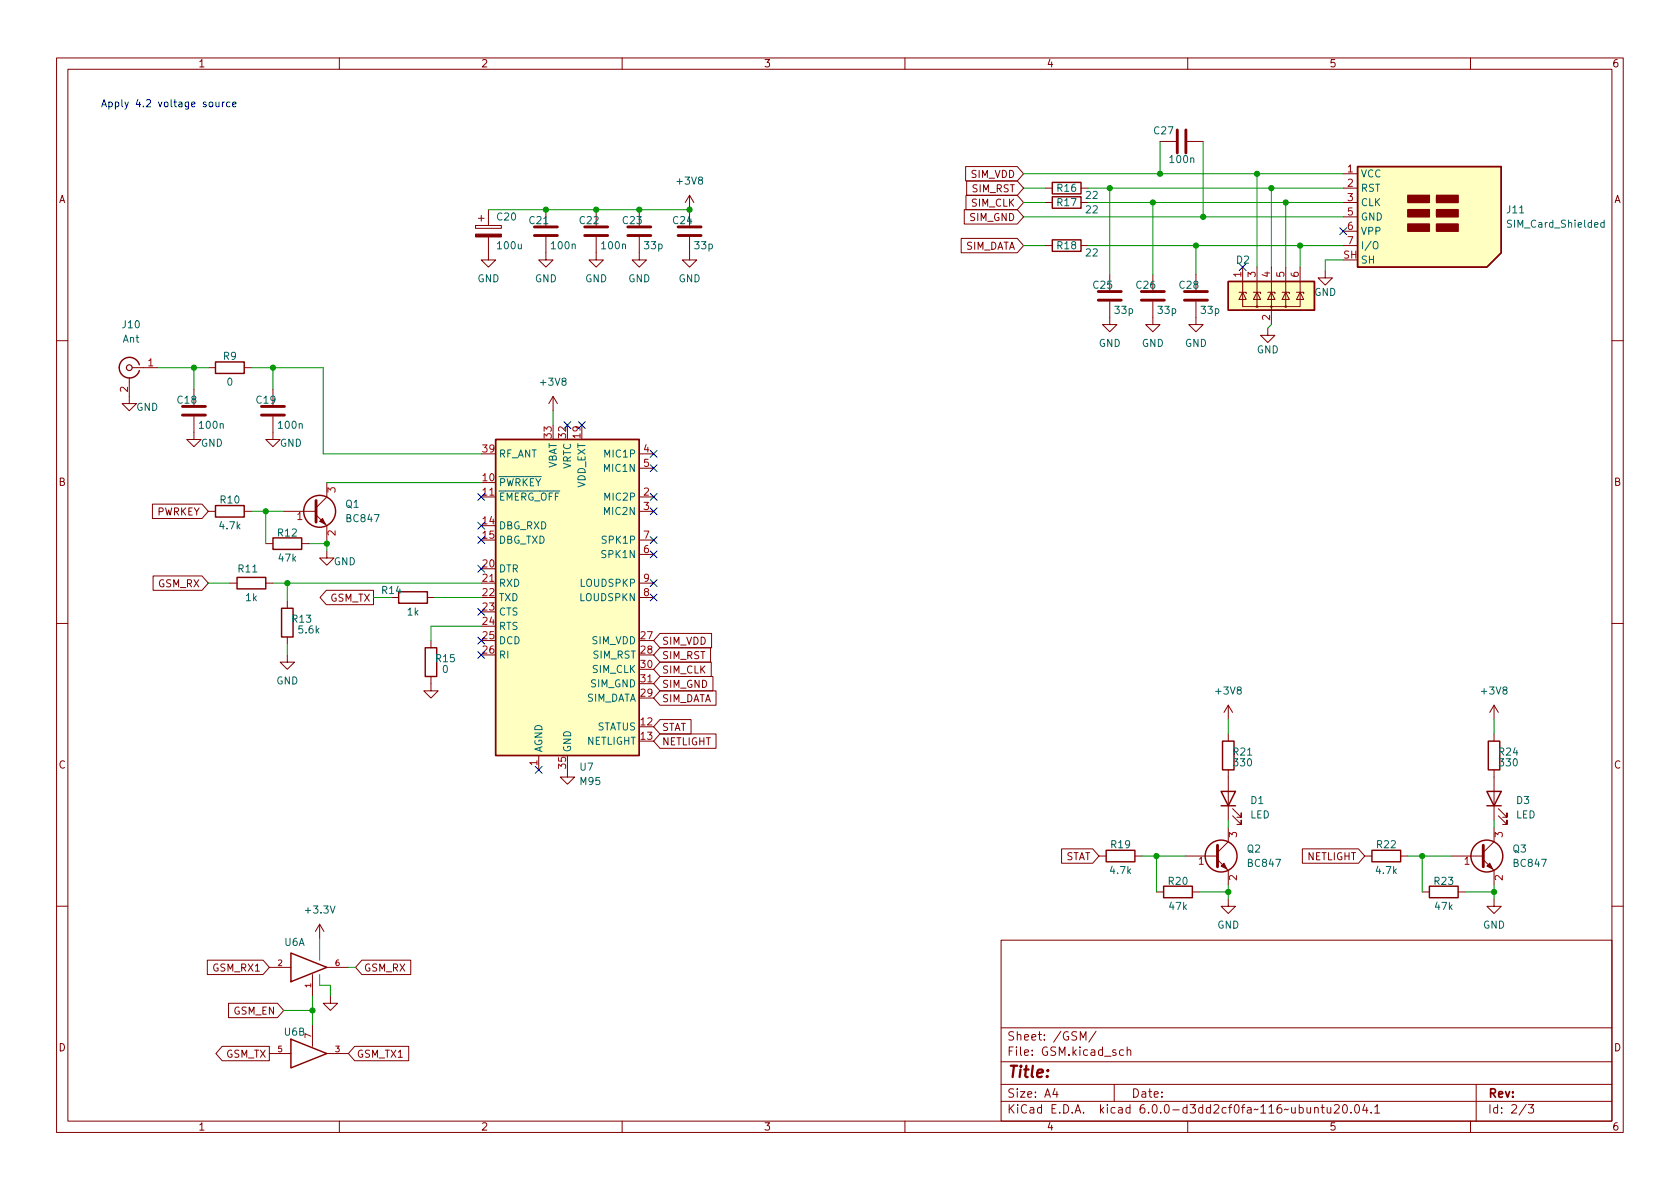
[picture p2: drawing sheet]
<svg xmlns="http://www.w3.org/2000/svg" width="297mm" height="210mm" viewBox="0 0 297 210" stroke-linecap="round" stroke-linejoin="round" font-family="sans-serif">
<g fill="none" stroke="#840000" stroke-width=".18">
<path d="M10 10.2h277v190.1h-277zM12 12.2h273v186.1h-273zM60 10.2v2M110 10.2v2M160 10.2v2M210 10.2v2M260 10.2v2M84.1 39.9h4.5v.5h-4.5zM84.6 38.6h1M85.1 38.1v1M86.4 37.1v2.8M96.5 37.1v2.8"/>
<path d="M105.4 37.1v2.8M113 37.1v2.8M121.9 34.5l-.7 1.3M121.9 34.5v5.4M121.9 34.5l.8 1.3M170.5 37.1h9.4l1.1 1.2-1.1 1.3h-9.4zM170.7 29.5h9.2l1.1 1.2-1.1 1.3h-9.2zM170.8 34.5h9.1l1.1 1.3-1.1 1.3h-9.1zM170.9 32h9l1.1 1.3-1.1 1.2h-9zM184.8 33.3h1.3M184.8 35.8h1.3M191.1 33.3h1.3"/>
<path d="M191.1 35.8h1.3M205.1 25h2.8M209.9 25h2.8M237.5 33.3h2.5M237.5 30.7h2.5M237.5 35.8h2.5M237.5 38.3h2.5M86.4 41.9v4.1h1.2l-1.2 1.2-1.3-1.2h1.3M96.5 41.9v4.1h1.3l-1.3 1.2-1.3-1.2h1.3M105.4 41.9v4.1h1.3l-1.3 1.2-1.3-1.2h1.3M113 41.9v4.1h1.3l-1.3 1.2-1.2-1.2h1.2M121.9 41.9v4.1h1.3l-1.3 1.2-1.3-1.2h1.3"/>
<path d="M169.9 42.2h10l1.1 1.2-1.1 1.3h-10zM184.8 43.4h1.3M191.1 43.4h1.3M196.2 53.3v4.1h1.3l-1.3 1.3-1.3-1.3h1.3M196.2 48.5v2.8M203.8 53.3v4.1h1.3l-1.3 1.3-1.2-1.3h1.2M203.8 48.5v2.8M211.5 53.3v4.1h1.2l-1.2 1.3-1.3-1.3h1.3M211.5 48.5v2.8M219.1 51.7h1.2v.2M219.7 51.7l.6 1.3h-1.2zM219.7 47.2v7h10.2v-7"/>
<path d="M221.6 51.7h1.3v.2M222.2 51.7l.7 1.3h-1.3zM222.2 47.2v7M224.2 58v1.3h1.2l-1.2 1.3-1.3-1.3h1.3M224.2 51.7h1.2v.2M224.8 51.7l.6 1.3h-1.2zM224.8 47.2v10.2M226.7 51.7h1.3v.2M227.3 51.7l.7 1.3h-1.3zM227.3 47.2v7M229.2 51.7h1.3v.2M229.9 51.7l.6 1.3h-1.3z"/>
<path d="M234.3 47.9v1.2h1.3l-1.3 1.3-1.3-1.3h1.3M237.5 40.9h2.5M237.5 43.4h2.5M10 60.2h2M22.9 66.8v4.6h1.2l-1.2 1.2-1.3-1.2h1.3M23.4 65h4.5M34.3 73.7v4h1.3l-1.3 1.3-1.3-1.3h1.3M34.3 68.8v2.8M36.8 65h1.3M43.2 65h1.2M48.3 73.7v4h1.2l-1.2 1.3-1.3-1.3h1.3M48.3 68.8v2.8"/>
<path d="M97.8 70.1l-.8 1.3M97.8 70.1v2.5M97.8 70.1l.8 1.3M285 60.2h2M26.9 89.1h8.8l1.1 1.3-1.1 1.3h-8.8zM36.8 90.4h1.3M43.2 90.4h1.2M47 96.1h1.3M50.2 90.4h5.7M53.3 96.1h1.3M55.9 91.1l1.9 1.9v2.5M57.8 97.4v1.3h1.3l-1.3 1.2-1.3-1.2h1.3"/>
<path d="M57.8 85.3v2.6l-1.9 1.9M85.1 87.9h2.5M113 87.9h2.6M113 90.4h2.6M113 80.3h2.6M113 82.8h2.6M113 98h2.6M113 95.5h2.6M10 110.2h2M27.1 101.8h8.6l1.1 1.3-1.1 1.3h-8.6zM40.6 103.1h1.3M47 103.1h1.3"/>
<path d="M50.8 115.8v1.3h1.3l-1.3 1.3-1.3-1.3h1.3M50.8 106.3v1.3M50.8 112.6v1.3M57.7 104.4h8.3v2.5h-8.3l-1.1-1.2zM69.2 105.7h1.3M75.6 105.7h1.2M76.2 119.6v2.6h1.3l-1.3 1.2-1.3-1.2h1.3M76.2 113.3v1.2M85.1 103.1h2.5M113 103.1h2.6M113 105.7h2.6M116.7 114.5h8.9v2.6h-8.9l-1.1-1.3z"/>
<path d="M116.7 112h9.1v2.5h-9.1l-1.1-1.2zM116.7 119.6h9.4v2.6h-9.4l-1.1-1.3zM116.7 117.1h9.1v2.5h-9.1l-1.1-1.2zM285 110.2h2M95.2 133.6v2.5M100.3 136.1v1.3h1.3l-1.3 1.3-1.2-1.3h1.2M113 120.9h2.6M116.7 127.2h5.5v2.6h-5.5l-1.1-1.3zM116.7 129.8h9.9v2.5h-9.9l-1.1-1.2zM116.7 122.2h9.9v2.5h-9.9l-1.1-1.3zM217.2 124.7l-.8 1.3M217.2 124.7v2.5"/>
<path d="M217.2 129.8v1.3M217.2 136.1v8.9M217.2 124.7l.7 1.3M264.2 124.7l-.8 1.3M264.2 124.7v2.5M264.2 129.8v1.3M264.2 136.1v8.9M264.2 124.7l.7 1.3M187.7 150.1h5.5l1.1 1.3-1.1 1.2h-5.5zM194.3 151.4h1.3M200.7 151.4h1.2M204.5 157.7h1.2"/>
<path d="M209.5 151.4h5.8M210.8 157.7h1.3M215.3 152l1.9 1.9v2.6M217.2 159v1.3h1.2l-1.2 1.2-1.3-1.2h1.3M217.2 146.3v2.5l-1.9 1.9M217.9 144.3l1.6 1.5v-.8v.8h-.8M217.9 143l1.6 1.5v-.7v.7h-.8M230.3 150.1h9.9l1.1 1.3-1.1 1.2h-9.9zM241.3 151.4h1.3M247.6 151.4h1.3M251.5 157.7h1.2M256.5 151.4h5.8"/>
<path d="M257.8 157.7h1.3M262.3 152l1.9 1.9v2.6M264.2 159v1.3h1.2l-1.2 1.2-1.3-1.2h1.3M264.2 146.3v2.5l-1.9 1.9M264.9 144.3l1.5 1.5v-.8v.8h-.7M264.9 143l1.5 1.5v-.7v.7h-.7M10 160.2h2M36.7 169.8h9.8l1.1 1.3-1.1 1.2h-9.8zM40.4 177.4h8.7l1.1 1.3-1.1 1.3h-8.7zM47.6 171.1h3.8M55.2 172.3v3.8M56.5 163.4l-.7 1.3"/>
<path d="M56.5 163.4v2.6M56.5 163.4l.8 1.3M57.8 171.1h3.8M58.4 176.1v1.3h1.3l-1.3 1.3-1.3-1.3h1.3M64 169.8h8.6v2.5h-8.6l-1.1-1.2zM177 166.3h108v32h-108zM285 160.2h2M39.3 185h8.3v2.6h-8.3l-1.1-1.3zM47.6 186.3h3.8M55.2 181.2v3.8M57.8 186.3h3.8M60 198.3v2"/>
<path d="M62.7 185h9.6v2.6h-9.6l-1.1-1.3zM110 198.3v2M160 198.3v2M177 194.8h108M177 191.8h108M177 187.8h108M177 181.8h108M186.5 192.5l-.4 1h1M186.9 193v1M191 183.9v-1.5l.5 1.1 .5-1.1v1.5M193.8 182.4l-1.3 1.9M197 191.8v3"/>
<path d="M198.6 185.7l-.4-.1-.3 .3v.4l.2 .3h.5M199.3 185.8l.2-.2 .4 .1v.9M199.3 185.1v1.5M210 198.3v2M232.4 196l.2-.2 .4 .1 .1 .9M232.4 195.8v1M233.6 195.8h.5M233.8 195.3v1.3l.3 .2M234.6 195.8l.1 1h.4l.2-.1M235.3 195.8v1M235.9 195.5l.6-.2 .2 .2 .1 .3-.9 1h.9M237.6 195.4l.1-.1a.81 .81 0 0 1 .6 .7 .81 .81 0 0 1-.3 .8h-.1a.81 .81 0 0 1-.6-.6 .81 .81 0 0 1 .3-.8z"/>
<path d="M238.9 196.7v.1M239.7 195.4l.2-.1a.81 .81 0 0 1 .5 .7 .81 .81 0 0 1-.3 .8h-.1a.81 .81 0 0 1-.6-.6 .81 .81 0 0 1 .3-.8zM241.3 195.3l-.4 1h1M241.6 195.8v1M242.4 196.7v.1M243.1 195.8l.4-.5v1.5M243.1 196.8h.8M260 198.3v2M261 191.8v6.5M269.9 195.3l-1.3 1.9M270.2 195.3h1l-.6 .6 .5 .1v.7l-.2 .1h-.5l-.2-.1"/>
<circle cx="222.2" cy="54.2" r=".13"/>
<circle cx="224.8" cy="54.2" r=".13"/>
<circle cx="227.3" cy="54.2" r=".13"/>
</g>
<g fill="none" stroke="#840000" stroke-width=".25">
<path d="M186.1 32.3h5v2h-5zM186.1 34.8h5v2h-5zM240 29.5h25.4v15.2l-2.5 2.5h-22.9zM186.1 42.4h5v2h-5zM217.2 49.8h15.2v5.1h-15.2zM24.6 64.5a1.81 1.81 0 0 0-2.8-1 1.81 1.81 0 0 0 0 3 1.81 1.81 0 0 0 2.8-1M38.1 64h5.1v2h-5.1zM87.6 77.7h25.4v55.9h-25.4zM38.1 89.4h5.1v2h-5.1zM48.3 95.1h5v2h-5zM41.9 102.1h5.1v2h-5.1zM49.8 107.6h2v5h-2z"/>
<path d="M70.5 104.6h5.1v2.1h-5.1zM75.2 114.5h2v5.1h-2zM215.9 139.9h2.5l-1.2 2.6zM216.2 131.1h2v5h-2zM262.9 139.9h2.5l-1.2 2.6zM263.1 131.1h2.1v5h-2.1zM195.6 150.4h5.1v2h-5.1zM205.7 156.7h5.1v2h-5.1zM215.9 142.5h2.5M242.6 150.4h5v2h-5zM252.7 156.7h5.1v2h-5.1zM262.9 142.5h2.5"/>
<path d="M51.4 168.5l6.4 2.6-6.4 2.5zM51.4 183.8l6.4 2.5-6.4 2.5z"/>
<circle cx="56.5" cy="90.4" r="2.82"/>
<circle cx="215.9" cy="151.4" r="2.82"/>
<circle cx="262.9" cy="151.4" r="2.82"/>
</g>
<g fill="none" stroke="#840000" stroke-width=".51">
<path d="M208.2 23v4M209.7 23v4M94.5 41.7h4.1M94.5 40.1h4.1M103.4 41.7h4M103.4 40.1h4M111 41.7h4.1M111 40.1h4.1M119.9 41.7h4.1M119.9 40.1h4.1M194.2 53.1h4M194.2 51.6h4"/>
<path d="M201.8 53.1h4.1M201.8 51.6h4.1M209.4 53.1h4.1M209.4 51.6h4.1M32.3 73.4h4M32.3 71.9h4M46.2 73.4h4.1M46.2 71.9h4.1M55.9 88.5v3.8M215.3 149.5v3.8M262.3 149.5v3.8"/>
</g>
<g fill="#840000" stroke="#840000" stroke-width=".18">
<path d="M262.9 153.2l.5-.6 .5 1.1z"/>
<path d="M56.5 92.2l.5-.5 .5 1z"/>
<path d="M84.1 41.4h4.5v.5h-4.5z"/>
<path d="M215.9 153.2l.5-.6 .5 1.1z"/>
</g>
<g fill="#ffffc2" stroke="#ffffc2" stroke-width=".18">
<path d="M240 29.5h25.4v15.2l-2.5 2.5h-22.9z"/>
<path d="M87.6 77.7h25.4v55.9h-25.4z"/>
<path d="M217.2 49.8h15.2v5.1h-15.2z"/>
</g>
<g fill="#840000" stroke="#840000" stroke-width=".25">
<path d="M248.9 39.6h3.8v1.3h-3.8z"/>
<path d="M248.9 37.1h3.8v1.2h-3.8z"/>
<path d="M248.9 34.5h3.8v1.3h-3.8z"/>
<path d="M254 39.6h3.8v1.3h-3.8z"/>
<path d="M254 37.1h3.8v1.2h-3.8z"/>
<path d="M254 34.5h3.8v1.3h-3.8z"/>
</g>
<path d="M283.6 39.4l-.3-.1-.3 .3 .1 .5h.5M283.6 38.9v1.3M242.9 42.9l.2-.2a.43 .43 0 0 1 .5 .5v.4a.42 .42 0 0 1-.4 .4 .42 .42 0 0 1-.4-.4z" fill="none" stroke="#006464" stroke-width=".18"/>
<circle cx="22.9" cy="65" r=".51" fill="none" stroke="#840000" stroke-width=".2"/>
<path d="M38.2 18v.8l.3 .1 .2-.1M38.7 18v.9M39.3 18v.9M39.7 18l-.4 .3M40.7 18.1l-.4-.1-.2 .3 .1 .5h.5M41.1 18.5l.6-.2v-.2l-.4-.1-.2 .2 .1 .6h.5" fill="none" stroke="#0000c2" stroke-width=".18"/>
<g fill="none" stroke="#009600" stroke-width=".18">
<path d="M86.4 37.1h35.5M181 35.8h3.8M181 30.7h56.5M181 33.3h3.8M181 38.3h56.5M192.4 35.8h45.1M192.4 33.3h45.1M196.2 33.3v15.2M203.8 35.8v12.7M205.1 25v5.7M212.7 25v13.3M222.2 30.7v16.5"/>
<path d="M224.8 33.3v13.9M227.3 35.8v11.4M181 43.4h3.8M192.4 43.4h45.1M211.5 43.4v5.1M224.8 57.4l-.6 .6M229.9 43.4v3.8M237.5 46h-3.2v1.9M27.9 65h8.9M34.3 65v3.8M44.4 65h12.7v15.3h28M48.3 65v3.8"/>
<path d="M97.8 72.6v2.6M44.4 90.4h5.8M47 90.4v5.7M54.6 96.1h3.2M57.8 95.5v1.9M57.8 85.3h27.3M36.8 103.1h3.8M48.3 103.1h36.8M50.8 103.1v3.2M50.8 113.9v1.9M66 105.7h3.2M76.8 105.7h8.3"/>
<path d="M85.1 110.7h-8.9v2.6M217.2 127.2v2.6M264.2 127.2v2.6M201.9 151.4h7.6M204.5 151.4v6.3M212.1 157.7h5.1M217.2 145v1.3M217.2 156.5v2.5M248.9 151.4h7.6M251.5 151.4v6.3M259.1 157.7h5.1M264.2 145v1.3"/>
<path d="M264.2 156.5v2.5M50.2 178.7h5M55.2 176.1v5.1M56.5 172.3v1.9h1.9v1.9M56.5 166v3.8M61.6 171.1h1.3"/>
</g>
<g fill="none" stroke="#000084" stroke-width=".18">
<path d="M219.1 46.6l1.2 1.2M220.3 46.6l-1.2 1.2M236.9 40.3l1.2 1.2M238.1 40.3l-1.2 1.2M99.7 74.6l1.2 1.2M100.9 74.6l-1.2 1.2M102.3 74.6l1.2 1.2M103.5 74.6l-1.2 1.2M115 79.6l1.2 1.3M116.2 79.6l-1.2 1.3M84.5 92.3l1.2 1.3M84.5 94.9l1.2 1.2"/>
<path d="M84.5 87.3l1.2 1.2M84.5 100l1.2 1.2M85.7 92.3l-1.2 1.3M85.7 94.9l-1.2 1.2M85.7 87.3l-1.2 1.2M85.7 100l-1.2 1.2M115 89.8l1.2 1.2M115 94.9l1.2 1.2M115 97.4l1.2 1.2M115 87.3l1.2 1.2M115 82.2l1.2 1.2M116.2 89.8l-1.2 1.2"/>
<path d="M116.2 94.9l-1.2 1.2M116.2 97.4l-1.2 1.2M116.2 87.3l-1.2 1.2M116.2 82.2l-1.2 1.2M84.5 107.6l1.2 1.2M84.5 112.7l1.2 1.2M84.5 115.2l1.2 1.2M85.7 107.6l-1.2 1.2M85.7 112.7l-1.2 1.2M85.7 115.2l-1.2 1.2M115 102.5l1.2 1.2M115 105l1.2 1.3"/>
<path d="M116.2 102.5l-1.2 1.2M116.2 105l-1.2 1.3M94.6 135.5l1.3 1.2M95.9 135.5l-1.3 1.2"/>
</g>
<g fill="#009600" stroke="#009600" stroke-width=".18">
<circle cx="96.5" cy="37.1" r=".46"/>
<circle cx="105.4" cy="37.1" r=".46"/>
<circle cx="121.9" cy="37.1" r=".46"/>
<circle cx="113" cy="37.1" r=".46"/>
<circle cx="222.2" cy="30.7" r=".46"/>
<circle cx="211.5" cy="43.4" r=".46"/>
<circle cx="224.8" cy="33.3" r=".46"/>
<circle cx="227.3" cy="35.8" r=".46"/>
<circle cx="203.8" cy="35.8" r=".46"/>
<circle cx="205.1" cy="30.7" r=".46"/>
<circle cx="212.7" cy="38.3" r=".46"/>
<circle cx="196.2" cy="33.3" r=".46"/>
<circle cx="55.2" cy="178.7" r=".46"/>
<circle cx="204.5" cy="151.4" r=".46"/>
<circle cx="229.9" cy="43.4" r=".46"/>
<circle cx="264.2" cy="157.7" r=".46"/>
<circle cx="251.5" cy="151.4" r=".46"/>
<circle cx="217.2" cy="157.7" r=".46"/>
<circle cx="47" cy="90.4" r=".46"/>
<circle cx="48.3" cy="65" r=".46"/>
<circle cx="34.3" cy="65" r=".46"/>
<circle cx="50.8" cy="103.1" r=".46"/>
<circle cx="57.8" cy="96.1" r=".46"/>
</g>
<text font-size="2.8" fill="#840000" x="178" y="190.6">Title:</text>
<g font-size="2.1" fill="#840000">
<text x="178" y="184">Sheet: /GSM/</text>
<text x="178" y="186.7">File: GSM.kicad_sch</text>
<text x="178" y="196.9">KiCad E.D.A. kicad 6.0.0-d3dd2cf0fa~116~ubuntu20.04.1</text>
<text x="178" y="194.1">Size: A4</text>
<text x="200" y="194.1">Date:</text>
<text x="263" y="194.1">Rev:</text>
<text x="263" y="196.9">Id: 2/3</text>
</g>
<g font-size="1.8" fill="#840000">
<text x="35" y="11.9">1</text>
<text x="85" y="11.9">2</text>
<text x="135" y="11.9">3</text>
<text x="185" y="11.9">4</text>
<text x="235" y="11.9">5</text>
<text x="285" y="11.9">6</text>
<text x="10.3" y="35.9">A</text>
<text x="171.7" y="31.5">SIM_VDD</text>
<text x="171.9" y="34">SIM_RST</text>
<text x="285.3" y="35.9">A</text>
<text x="171.5" y="39.1">SIM_GND</text>
<text x="171.8" y="36.5">SIM_CLK</text>
<text x="170.5" y="44.2">SIM_DATA</text>
<text x="10.3" y="85.9">B</text>
<text x="285.3" y="85.9">B</text>
<text x="27.6" y="91.1">PWRKEY</text>
<text x="27.9" y="103.8">GSM_RX</text>
<text x="58.3" y="106.4">GSM_TX</text>
<text x="117" y="116.5">SIM_RST</text>
<text x="117" y="114">SIM_VDD</text>
<text x="117" y="119.1">SIM_CLK</text>
<text x="117" y="124.2">SIM_DATA</text>
<text x="117" y="121.6">SIM_GND</text>
<text x="117" y="129.2">STAT</text>
<text x="117" y="131.8">NETLIGHT</text>
<text x="10.3" y="135.9">C</text>
<text x="285.3" y="135.9">C</text>
<text x="188.3" y="152.1">STAT</text>
<text x="231" y="152.1">NETLIGHT</text>
<text x="37.7" y="171.8">GSM_RX1</text>
<text x="64.3" y="171.8">GSM_RX</text>
<text x="41.3" y="179.4">GSM_EN</text>
<text x="10.3" y="185.9">D</text>
<text x="285.3" y="185.9">D</text>
<text x="39.9" y="187">GSM_TX</text>
<text x="63" y="187">GSM_TX1</text>
<text x="35" y="199.9">1</text>
<text x="85" y="199.9">2</text>
<text x="135" y="199.9">3</text>
<text x="185" y="199.9">4</text>
<text x="235" y="199.9">5</text>
<text x="285" y="199.9">6</text>
</g>
<text font-size="1.8" fill="#0000c2" x="17.8" y="18.9">Apply 4.2 voltage source</text>
<g font-size="1.8" fill="#006464">
<text x="204.1" y="23.7">C27</text>
<text x="207" y="28.8">100n</text>
<text x="119.8" y="32.6">+3V8</text>
<text x="187" y="33.9">R16</text>
<text x="192.1" y="35.2">22</text>
<text x="240.5" y="31.4">VCC</text>
<text x="240.5" y="33.9">RST</text>
<text x="87.9" y="39">C20</text>
<text x="93.6" y="39.6">C21</text>
<text x="102.5" y="39.6">C22</text>
<text x="110.2" y="39.6">C23</text>
<text x="119" y="39.6">C24</text>
<text x="187" y="36.4">R17</text>
<text x="192.1" y="37.7">22</text>
<text x="240.5" y="36.4">CLK</text>
<text x="240.5" y="39">GND</text>
<text x="240.5" y="41.5">VPP</text>
<text x="266.5" y="37.7">J11</text>
<text x="266.8" y="40.3">SIM_Card_Shielded</text>
<text x="88.1" y="44.1">100u</text>
<text x="97.6" y="44.1">100n</text>
<text x="106.5" y="44.1">100n</text>
<text x="114" y="44.1">33p</text>
<text x="122.9" y="44.1">33p</text>
<text x="187" y="44.1">R18</text>
<text x="192.1" y="45.3">22</text>
<text x="218.6" y="46.6">D2</text>
<text x="240.5" y="44.1">I/O</text>
<text x="240.5" y="46.6">SH</text>
<text x="84.4" y="49.9">GND</text>
<text x="94.6" y="49.9">GND</text>
<text x="103.4" y="49.9">GND</text>
<text x="111.1" y="49.9">GND</text>
<text x="120" y="49.9">GND</text>
<text x="193.3" y="51">C25</text>
<text x="201" y="51">C26</text>
<text x="208.6" y="51">C28</text>
<text x="232.3" y="52.3">GND</text>
<text x="21.7" y="58">J10</text>
<text x="197.2" y="55.5">33p</text>
<text x="204.8" y="55.5">33p</text>
<text x="212.4" y="55.5">33p</text>
<text x="21.7" y="60.6">Ant</text>
<text x="39.5" y="63.6">R9</text>
<text x="194.2" y="61.3">GND</text>
<text x="201.9" y="61.3">GND</text>
<text x="209.5" y="61.3">GND</text>
<text x="222.2" y="62.5">GND</text>
<text x="31.4" y="71.4">C18</text>
<text x="40.1" y="68.2">0</text>
<text x="45.4" y="71.4">C19</text>
<text x="95.7" y="68.2">+3V8</text>
<text x="24.1" y="72.6">GND</text>
<text x="35.4" y="75.8">100n</text>
<text x="49.3" y="75.8">100n</text>
<text x="35.5" y="79">GND</text>
<text x="49.5" y="79">GND</text>
<text x="88.1" y="80.9">RF_ANT</text>
<text x="98.4" y="83" transform="rotate(-90 98.4 83)">VBAT</text>
<text x="101" y="83" transform="rotate(-90 101 83)">VRTC</text>
<text x="107" y="83.4">MIC1N</text>
<text x="107.1" y="80.9">MIC1P</text>
<text x="39" y="89">R10</text>
<text x="61.1" y="89.8">Q1</text>
<text x="88.1" y="86">~{PWRKEY}</text>
<text x="88.1" y="88.5">~{EMERG_OFF}</text>
<text x="103.5" y="86.4" transform="rotate(-90 103.5 86.4)">VDD_EXT</text>
<text x="107.1" y="88.5">MIC2P</text>
<text x="38.9" y="93.6">4.7k</text>
<text x="49.2" y="94.9">R12</text>
<text x="61.4" y="92.3">BC847</text>
<text x="88.1" y="93.6">DBG_RXD</text>
<text x="107" y="91.1">MIC2N</text>
<text x="42.2" y="101.2">R11</text>
<text x="49.3" y="99.3">47k</text>
<text x="59" y="99.9">GND</text>
<text x="88.1" y="96.1">DBG_TXD</text>
<text x="88.1" y="101.2">DTR</text>
<text x="106.6" y="98.7">SPK1N</text>
<text x="106.7" y="96.1">SPK1P</text>
<text x="43.5" y="106.3">1k</text>
<text x="67.6" y="105">R14</text>
<text x="88.1" y="103.8">RXD</text>
<text x="88.1" y="106.3">TXD</text>
<text x="102.6" y="106.3">LOUDSPKN</text>
<text x="102.7" y="103.8">LOUDSPKP</text>
<text x="51.7" y="110.1">R13</text>
<text x="52.9" y="112">5.6k</text>
<text x="72" y="108.8">1k</text>
<text x="88.1" y="108.8">CTS</text>
<text x="88.1" y="111.4">RTS</text>
<text x="88.1" y="113.9">DCD</text>
<text x="104.7" y="113.9">SIM_VDD</text>
<text x="77.1" y="117.1">R15</text>
<text x="78.2" y="119">0</text>
<text x="88.1" y="116.5">RI</text>
<text x="104.8" y="119">SIM_CLK</text>
<text x="104.9" y="116.5">SIM_RST</text>
<text x="48.8" y="121">GND</text>
<text x="103.5" y="124.1">SIM_DATA</text>
<text x="104.5" y="121.5">SIM_GND</text>
<text x="215.1" y="122.8">+3V8</text>
<text x="262.1" y="122.8">+3V8</text>
<text x="103.7" y="131.7">NETLIGHT</text>
<text x="105.4" y="129.2">STATUS</text>
<text x="95.9" y="133.1" transform="rotate(-90 95.9 133.1)">AGND</text>
<text x="101" y="133.1" transform="rotate(-90 101 133.1)">GND</text>
<text x="102.6" y="136.3">U7</text>
<text x="218.1" y="133.6">R21</text>
<text x="218.2" y="135.5">330</text>
<text x="265.1" y="133.6">R24</text>
<text x="265.2" y="135.5">330</text>
<text x="102.6" y="138.8">M95</text>
<text x="221.2" y="142.2">D1</text>
<text x="268.2" y="142.2">D3</text>
<text x="196.5" y="150">R19</text>
<text x="221" y="144.7">LED</text>
<text x="243.5" y="150">R22</text>
<text x="268" y="144.7">LED</text>
<text x="196.4" y="154.6">4.7k</text>
<text x="220.5" y="150.7">Q2</text>
<text x="220.8" y="153.3">BC847</text>
<text x="243.4" y="154.6">4.7k</text>
<text x="267.5" y="150.7">Q3</text>
<text x="267.7" y="153.3">BC847</text>
<text x="54.2" y="161.5">+3.3V</text>
<text x="206.7" y="156.5">R20</text>
<text x="206.8" y="160.9">47k</text>
<text x="253.6" y="156.5">R23</text>
<text x="253.8" y="160.9">47k</text>
<text x="50.3" y="167.3">U6A</text>
<text x="215.2" y="164.2">GND</text>
<text x="262.2" y="164.2">GND</text>
<text x="50.3" y="183.1">U6B</text>
</g>
<g font-size="1.8" fill="#a90000">
<text x="238.3" y="30.5">1</text>
<text x="238.3" y="33">2</text>
<text x="238.3" y="35.6">3</text>
<text x="238.3" y="38.1">5</text>
<text x="238.3" y="40.6">6</text>
<text x="237.5" y="45.7">SH</text>
<text x="238.3" y="43.2">7</text>
<text x="219.5" y="49" transform="rotate(-90 219.5 49)">1</text>
<text x="222" y="49" transform="rotate(-90 222 49)">3</text>
<text x="224.5" y="49" transform="rotate(-90 224.5 49)">4</text>
<text x="227.1" y="49" transform="rotate(-90 227.1 49)">5</text>
<text x="229.6" y="49" transform="rotate(-90 229.6 49)">6</text>
<text x="224.5" y="56.6" transform="rotate(-90 224.5 56.6)">2</text>
<text x="26.2" y="64.8">1</text>
<text x="22.6" y="69.3" transform="rotate(-90 22.6 69.3)">2</text>
<text x="97.5" y="77.4" transform="rotate(-90 97.5 77.4)">33</text>
<text x="100.1" y="77.4" transform="rotate(-90 100.1 77.4)">32</text>
<text x="102.6" y="77.4" transform="rotate(-90 102.6 77.4)">19</text>
<text x="85.4" y="80">39</text>
<text x="113.8" y="80">4</text>
<text x="113.8" y="82.5">5</text>
<text x="59.3" y="87.1" transform="rotate(-90 59.3 87.1)">3</text>
<text x="85.4" y="85.1">10</text>
<text x="85.4" y="87.6">11</text>
<text x="113.8" y="87.6">2</text>
<text x="52.5" y="91.9">1</text>
<text x="59.3" y="94.7" transform="rotate(-90 59.3 94.7)">2</text>
<text x="85.4" y="92.7">14</text>
<text x="85.4" y="95.2">15</text>
<text x="113.8" y="90.2">3</text>
<text x="113.8" y="95.2">7</text>
<text x="85.4" y="100.3">20</text>
<text x="113.8" y="97.8">6</text>
<text x="85.4" y="102.9">21</text>
<text x="85.4" y="105.4">22</text>
<text x="85.4" y="107.9">23</text>
<text x="113.8" y="105.4">8</text>
<text x="113.8" y="102.9">9</text>
<text x="85.4" y="110.5">24</text>
<text x="85.4" y="113">25</text>
<text x="113.3" y="113">27</text>
<text x="85.4" y="115.6">26</text>
<text x="113.3" y="115.6">28</text>
<text x="113.3" y="118.1">30</text>
<text x="113.3" y="123.2">29</text>
<text x="113.3" y="120.6">31</text>
<text x="113.3" y="128.3">12</text>
<text x="113.3" y="130.8">13</text>
<text x="95" y="135.4" transform="rotate(-90 95 135.4)">1</text>
<text x="100.1" y="135.9" transform="rotate(-90 100.1 135.9)">35</text>
<text x="218.7" y="148.1" transform="rotate(-90 218.7 148.1)">3</text>
<text x="265.7" y="148.1" transform="rotate(-90 265.7 148.1)">3</text>
<text x="211.9" y="152.9">1</text>
<text x="218.7" y="155.7" transform="rotate(-90 218.7 155.7)">2</text>
<text x="258.9" y="152.9">1</text>
<text x="265.7" y="155.7" transform="rotate(-90 265.7 155.7)">2</text>
</g>
<g font-size="1.4" fill="#a90000">
<text x="49.1" y="170.8">2</text>
<text x="59.3" y="170.8">6</text>
<text x="55" y="174.6" transform="rotate(-90 55 174.6)">1</text>
<text x="55" y="183.5" transform="rotate(-90 55 183.5)">7</text>
<text x="49.1" y="186">5</text>
<text x="59.3" y="186">3</text>
</g>
</svg>
